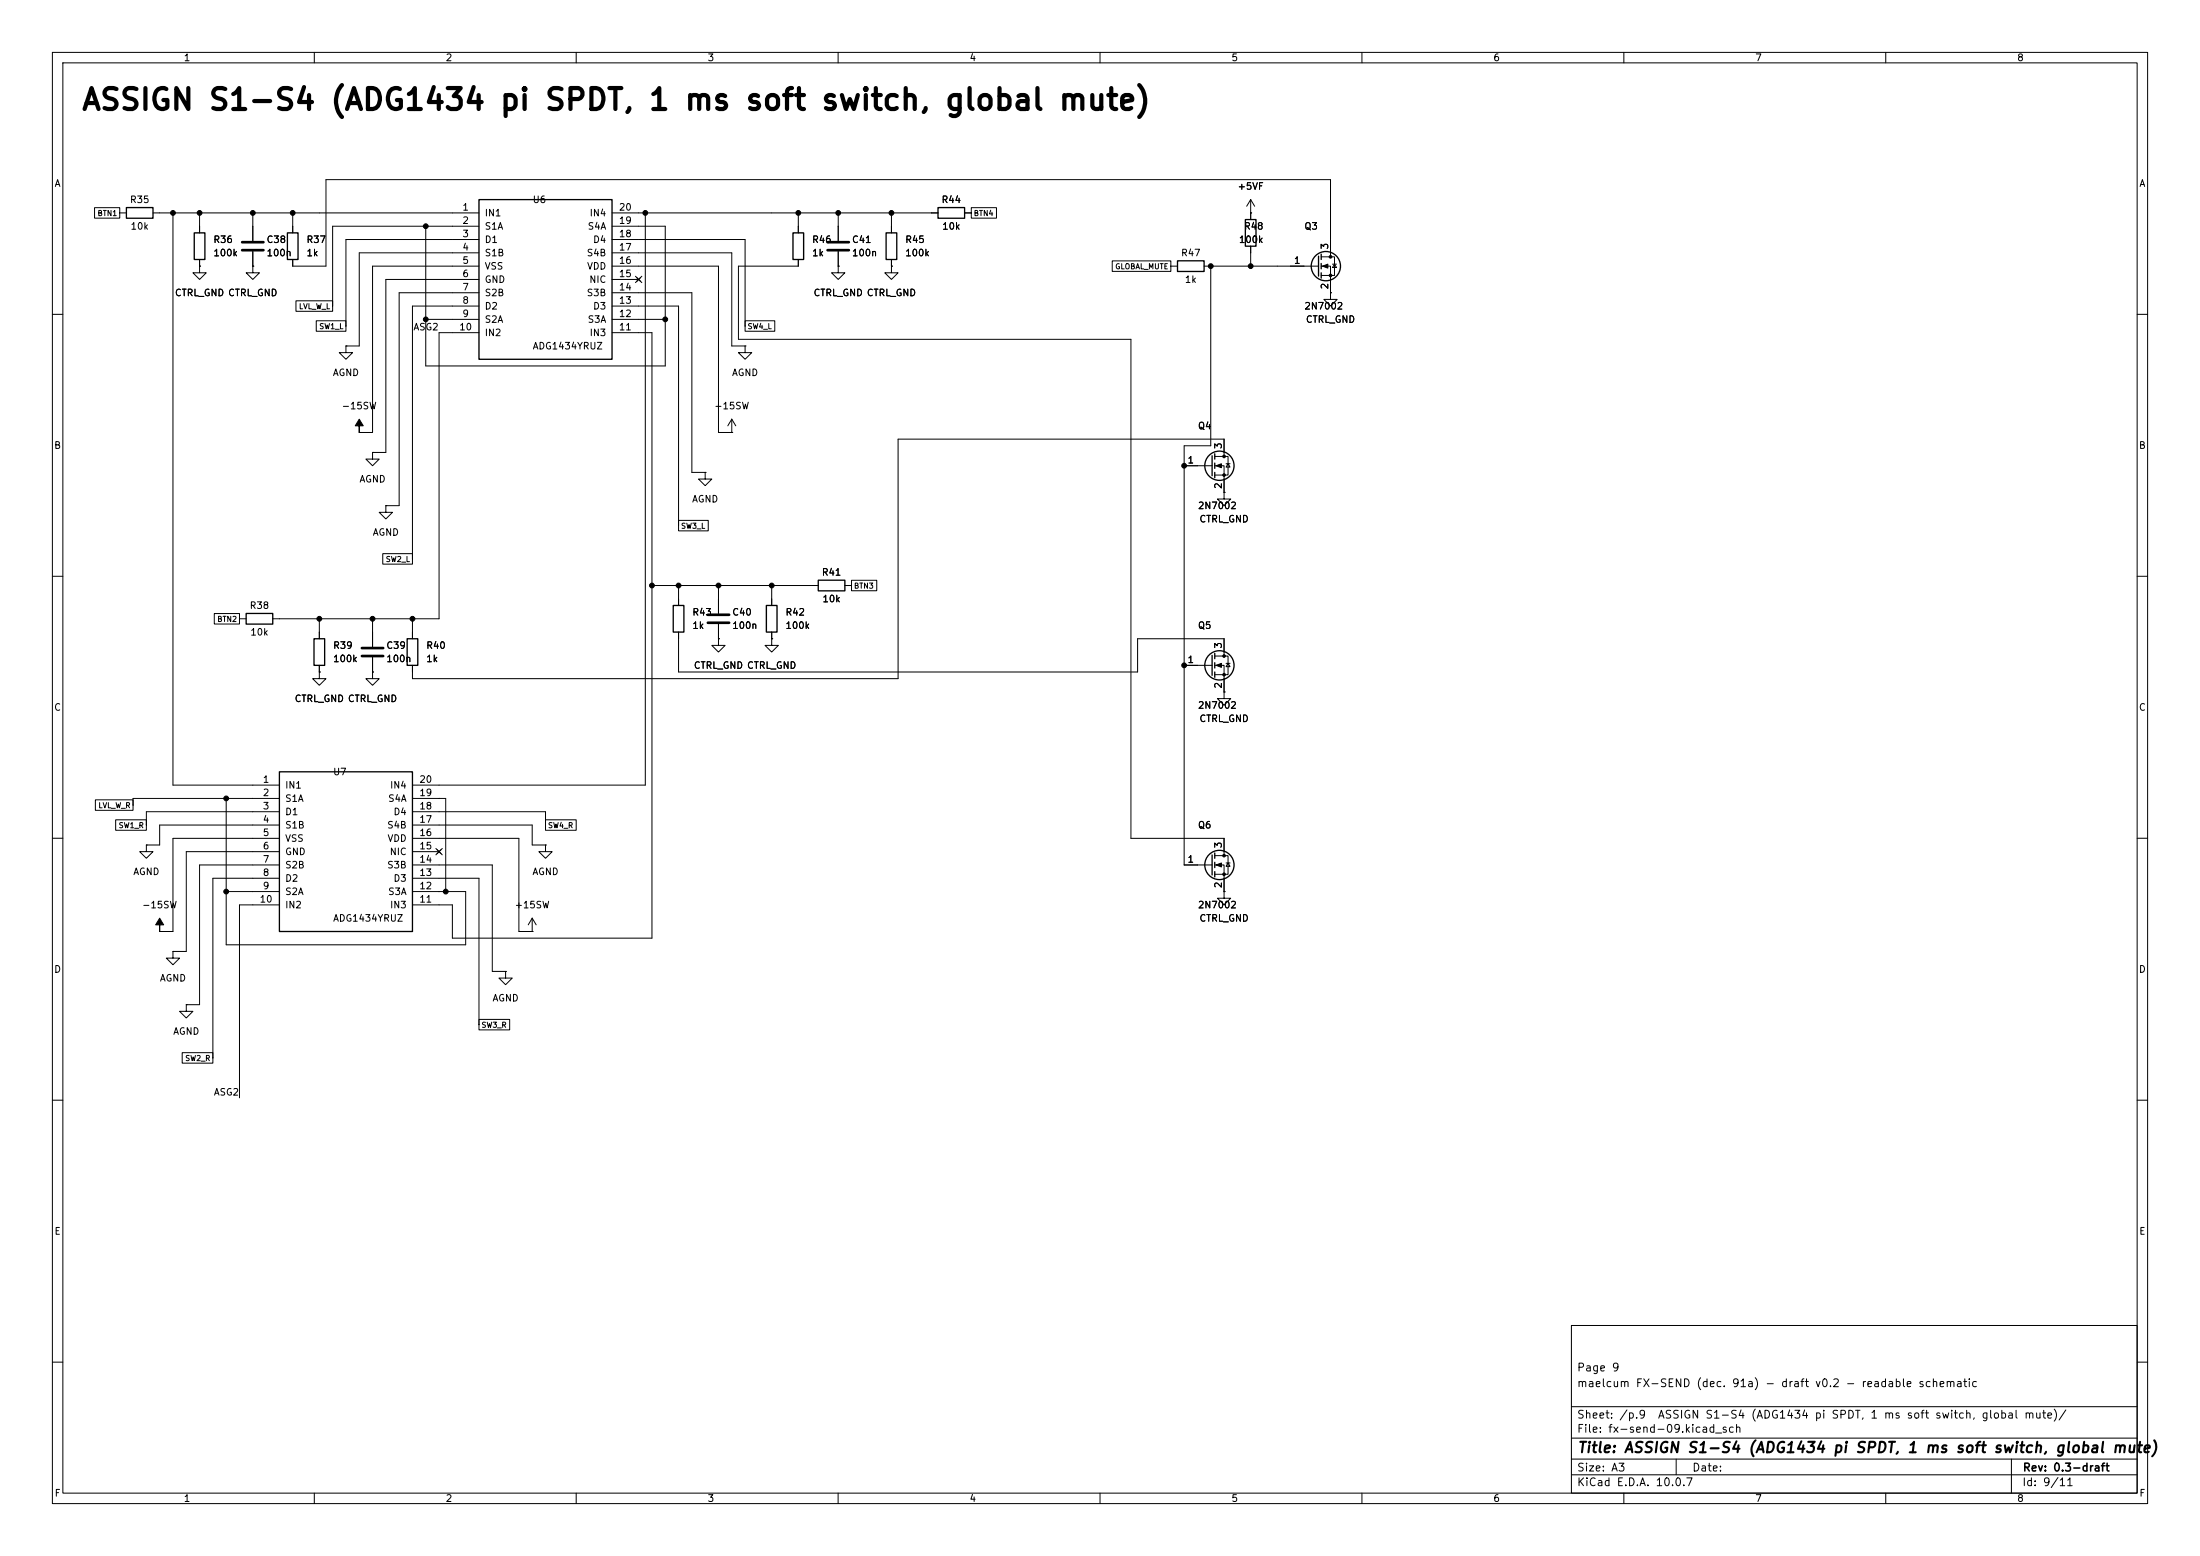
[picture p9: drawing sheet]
<svg xmlns="http://www.w3.org/2000/svg" width="420mm" height="297mm" viewBox="0 0 420 297" stroke-linecap="round" stroke-linejoin="round" font-family="sans-serif">
<g fill="none" stroke="#000" stroke-width=".19">
<path d="M10 10h400v277h-400zM12 12h396v273h-396zM60 10v2M110 10v2M160 10v2M210 10v2M260 10v2M310 10v2M360 10v2M18 39.6h4.9v2h-4.9zM185.4 39.6h4.8v2h-4.8zM238.8 38.1v3.8"/>
<path d="M238.8 38.1l-.8 1.3M238.8 38.1l.7 1.3M22.9 40.6h1.2M29.2 40.6h62.2M33 40.6v109.3h20.3M38.1 50.8v1.3h1.3l-1.3 1.2-1.3-1.2h1.3M38.1 50.8h.1M38.1 40.6v3.9M38.1 49.5v1.3M48.3 50.8v1.3h1.2l-1.2 1.2-1.3-1.2h1.3M48.3 50.8h.1M48.3 40.6v5.4"/>
<path d="M48.3 48v2.8M55.9 40.6v3.9M56.5 57.4h7v2h-7zM81.3 43.2v26.7h45.7v-26.7h-10.2M91.4 50.8h-20.3v31.8h-2.5M91.4 58.4h-12.7v48.3M91.4 43.2h-27.9v15.2M91.4 45.7h-25.4v16.5M91.4 48.3h-22.8v17.7h-2.6M91.4 53.3h-17.7v33.1h-2.6M91.4 55.9h-15.2v40.6h-2.5M116.8 50.8h20.4v31.8h2.5"/>
<path d="M116.8 40.6h62.3M116.8 45.7h25.4v16.5M116.8 48.3h22.9v17.7h2.5M116.8 53.3h5.1M116.8 55.9h15.3v34.3h2.5M116.8 58.4h12.7v41.9M121.3 52.7l1.2 1.2M122.5 52.7l-1.2 1.2M123.2 40.6v109.3h-44.5M152.4 40.6v3.9M152.4 49.5v1.3h-11.4v14h74.9v95.2h17.8v3.3M160 50.8v1.3h1.3l-1.3 1.2-1.3-1.2h1.3"/>
<path d="M160 50.8h.1M160 40.6v5.4M160 48v2.8M170.2 50.8v1.3h1.2l-1.2 1.2-1.3-1.2h1.3M170.2 50.8h.1M170.2 40.6v3.9M170.2 49.5v1.3M184.1 40.6h1.3M212.3 49.8h11.2v2h-11.2zM223.5 50.8h1.3M229.9 50.8h21.8M231.1 50.8v34.3h-5v80h5.3"/>
<path d="M238.8 40.6h.1M238.8 47v3.8M252.2 49h2.6v3.6h-2.6M252.2 50.8h1.8v5.1M254 55.9v1.3h1.3l-1.3 1.2-1.3-1.2h1.3M254 55.9h.1M254 49v-14.7h-191.8v16.5h-6.3v-1.3M254.4 50.4h.7M254.8 50.4l.3 .7h-.7zM10 60h2M60.4 61.2h5.6v2h-5.6zM66 66v1.3h1.3l-1.3 1.3-1.2-1.3h1.2"/>
<path d="M66 66h.1M81.3 61h10.1M91.4 63.5h-7.6v54.6h-31.7M116.8 63.5h7.7v115.6h-38.1v-6.4h-7.7M116.8 61h10.2M142.2 66v1.3h1.3l-1.3 1.3-1.2-1.3h1.2M142.2 66h.1M142.2 61.2h5.7v2h-5.7zM408 60h2M68.6 82.6h.1M71.1 86.4v1.2h1.3l-1.3 1.3-1.3-1.3h1.3M71.1 86.4h.1"/>
<path d="M73.7 96.5v1.3h1.2l-1.2 1.3-1.3-1.3h1.3M73.7 96.5h.1M129.5 99.3h5.7v2h-5.7zM134.6 90.2v1.2h1.3l-1.3 1.3-1.3-1.3h1.3M134.6 90.2h.1M139.7 82.6h.1M139.7 80l-.8 1.3M139.7 80l.8 1.3M139.7 80v2.6M226.1 88.9h5.3M231.9 87.1h2.5v3.6h-2.5M231.9 88.9h1.8v5.1"/>
<path d="M233.7 94v1.3h1.2l-1.2 1.2-1.3-1.2h1.3M233.7 94h.1M233.7 87.1v-3.3h-62.3v45.7h-92.7v-2.5M234.1 88.5h.7M234.4 88.5l.4 .7h-.7zM10 110h2M40.9 117.1h4.8v2h-4.8zM45.7 118.1h1.3M61 118.1v3.8M71.1 118.1v5.3M73.1 105.7h5.6v2h-5.6zM78.7 118.1v3.8"/>
<path d="M124.5 111.8h31.7M129.5 111.8v3.8M137.2 111.8v5.3M137.2 119.1v2.8M147.3 111.8v3.8M161.3 111.8h1.3M162.6 110.8h4.8v2h-4.8zM408 110h2M61 128.3v1.2h1.2l-1.2 1.3-1.3-1.3h1.3M61 128.3h.1M61 127v1.3M71.1 128.3v1.2h1.3l-1.3 1.3-1.3-1.3h1.3"/>
<path d="M71.1 128.3h.1M71.1 125.5v2.8M129.5 120.7v7.6h87.7v-6.4h16.5v3.3M137.2 121.9v1.3h1.2l-1.2 1.3-1.3-1.3h1.3M137.2 121.9h.1M147.3 121.9v1.3h1.3l-1.3 1.3-1.3-1.3h1.3M147.3 121.9h.1M147.3 120.7v1.2M226.1 127h5.3M231.9 125.2h2.5v3.6h-2.5M231.9 127h1.8v5.1M233.7 132.1v1.3h1.2l-1.2 1.2-1.3-1.2h1.3"/>
<path d="M233.7 132.1h.1M234.1 126.6h.7M234.4 126.6l.4 .7h-.7zM10 160h2M18.2 152.7h7.2v2h-7.2zM22.1 156.5h5.8v2h-5.8zM43.2 152.4v27.9h45.7v-10.1h-10.2M53.3 152.4h-27.9v1.3M53.3 154.9h-25.4v2.6M53.3 157.5h-22.8v3.8h-2.6M78.7 157.5h22.9v3.8h2.5M78.7 152.4h6.4v17.8"/>
<path d="M78.7 154.9h25.4v2.6M104.1 156.5h5.9v2h-5.9zM408 160h2M27.9 161.3v1.3h1.3l-1.3 1.2-1.2-1.2h1.2M27.9 161.3h.1M30.5 177.8h.1M43.2 170.2h10.1M53.3 165.1h-15.2v26.7h-2.5M53.3 160h-20.3v17.8h-2.5M53.3 162.6h-17.7v19h-2.6M53.3 167.6h-12.7v34.3M53.3 172.7h-7.6v36.9"/>
<path d="M78.7 165.1h15.3v20.3h2.5M78.7 160h20.4v17.8h2.5M78.7 162.6h5.1M78.7 167.6h12.7v28M83.2 162l1.2 1.2M84.4 162l-1.2 1.2M101.6 177.8h.1M101.6 175.3l-.8 1.2M101.6 175.3l.8 1.2M101.6 175.3v2.5M104.1 161.3v1.3h1.3l-1.3 1.2-1.2-1.2h1.2M104.1 161.3h.1"/>
<path d="M231.9 163.3h2.5v3.6h-2.5M231.9 165.1h1.8v5.1M233.7 170.2v1.3h1.2l-1.2 1.2-1.3-1.2h1.3M233.7 170.2h.1M234.1 164.7h.7M234.4 164.7l.4 .7h-.7zM33 181.6v1.3h1.3l-1.3 1.3-1.3-1.3h1.3M33 181.6h.1M35.6 191.8v1.2h1.2l-1.2 1.3-1.3-1.3h1.3M35.6 191.8h.1M91.4 194.6h5.9v2h-5.9zM96.5 185.4v1.3h1.3l-1.3 1.3-1.3-1.3h1.3"/>
<path d="M96.5 185.4h.1M10 210h2M34.8 200.9h5.8v2h-5.8zM408 210h2M300 253h108v32h-108zM10 260h2M300 278.5h108M300 274.5h108M300 268.5h108M320 278.5v3M384 278.5v6.5M408 260h2"/>
<path d="M60 285v2M110 285v2M160 285v2M210 285v2M260 285v2M300 281.5h108M310 285v2M360 285v2"/>
</g>
<g fill="none" stroke="#000" stroke-width=".25">
<path d="M24.1 39.6h5.1v2.1h-5.1zM91.4 38.1h25.4v30.5h-25.4zM179.1 39.6h5v2.1h-5zM37.1 44.5h2v5h-2zM54.9 44.5h2v5h-2zM151.4 44.5h2v5h-2zM169.2 44.5h2v5h-2zM224.8 49.8h5.1v2h-5.1zM237.7 41.9h2.1v5.1h-2.1zM251.7 48.9v3.8M252.2 48.5v1M252.2 50.3v1"/>
<path d="M252.2 52.1v1M231.4 87v3.8M231.9 86.6v1M231.9 88.4v1M231.9 90.2v1M47 117.1h5.1v2h-5.1zM128.5 115.6h2.1v5.1h-2.1zM146.3 115.6h2v5.1h-2zM156.2 110.7h5.1v2.1h-5.1zM59.9 121.9h2.1v5.1h-2.1zM77.7 121.9h2.1v5.1h-2.1zM231.4 125.1v3.8"/>
<path d="M231.9 124.7v1M231.9 126.5v1M231.9 128.3v1M53.3 147.3h25.4v30.5h-25.4zM231.4 163.2v3.8M231.9 162.8v1M231.9 164.6v1M231.9 166.4v1"/>
<circle cx="253.1" cy="50.8" r="2.79"/>
<circle cx="232.8" cy="88.9" r="2.79"/>
<circle cx="232.8" cy="127" r="2.79"/>
<circle cx="232.8" cy="165.1" r="2.79"/>
</g>
<path d="M46.2 46.2h4.1M46.2 47.8h4.1M158 46.2h4.1M158 47.8h4.1M135.1 117.3h4.1M135.1 118.9h4.1M69.1 123.7h4.1M69.1 125.2h4.1" fill="none" stroke="#000" stroke-width=".51"/>
<g fill="#000" stroke="#000" stroke-width=".19">
<path d="M252.5 50.8l1-.4v.8zM68.6 80l.7 1.3h-.7v1.3v-1.3h-.8zM232.2 88.9l1-.4v.8zM232.2 127l1-.4v.8zM30.5 175.3l.7 1.2h-.7v1.3v-1.3h-.8zM232.2 165.1l1-.4v.8z"/>
<circle cx="33" cy="40.6" r=".46"/>
<circle cx="38.1" cy="40.6" r=".46"/>
<circle cx="48.3" cy="40.6" r=".46"/>
<circle cx="55.9" cy="40.6" r=".46"/>
<circle cx="81.3" cy="43.2" r=".46"/>
<circle cx="123.2" cy="40.6" r=".46"/>
<circle cx="152.4" cy="40.6" r=".46"/>
<circle cx="160" cy="40.6" r=".46"/>
<circle cx="170.2" cy="40.6" r=".46"/>
<circle cx="231.1" cy="50.8" r=".46"/>
<circle cx="238.8" cy="50.8" r=".46"/>
<circle cx="254" cy="52.6" r=".25"/>
<circle cx="254" cy="49" r=".25"/>
<circle cx="81.3" cy="61" r=".46"/>
<circle cx="127" cy="61" r=".46"/>
<circle cx="226.1" cy="88.9" r=".46"/>
<circle cx="233.7" cy="90.7" r=".25"/>
<circle cx="233.7" cy="87.1" r=".25"/>
<circle cx="61" cy="118.1" r=".46"/>
<circle cx="71.1" cy="118.1" r=".46"/>
<circle cx="78.7" cy="118.1" r=".46"/>
<circle cx="124.5" cy="111.8" r=".46"/>
<circle cx="129.5" cy="111.8" r=".46"/>
<circle cx="137.2" cy="111.8" r=".46"/>
<circle cx="147.3" cy="111.8" r=".46"/>
<circle cx="226.1" cy="127" r=".46"/>
<circle cx="233.7" cy="125.2" r=".25"/>
<circle cx="233.7" cy="128.8" r=".25"/>
<circle cx="43.2" cy="152.4" r=".46"/>
<circle cx="43.2" cy="170.2" r=".46"/>
<circle cx="85.1" cy="170.2" r=".46"/>
<circle cx="233.7" cy="163.3" r=".25"/>
<circle cx="233.7" cy="166.9" r=".25"/>
</g>
<text font-size="4" x="15.4" y="22">ASSIGN S1-S4 (ADG1434 pi SPDT, 1 ms soft switch, global mute)</text>
<text font-size="2" x="301" y="277.8">Title: ASSIGN S1-S4 (ADG1434 pi SPDT, 1 ms soft switch, global mute)</text>
<g font-size="1.5">
<text x="300.9" y="262.1">Page 9</text>
<text x="300.9" y="265.1">maelcum FX-SEND (dec. 91a) - draft v0.2 - readable schematic</text>
<text x="300.9" y="273.8">File: fx-send-09.kicad_sch</text>
<text x="300.9" y="271.1">Sheet: /p.9</text>
<text x="316.4" y="271.1">ASSIGN S1-S4 (ADG1434 pi SPDT, 1 ms soft switch, global mute)/</text>
<text x="300.9" y="281.2">Size: A3</text>
<text x="322.9" y="281.2">Date:</text>
<text x="386" y="281.2">Rev: 0.3-draft</text>
<text x="300.9" y="284">KiCad E.D.A. 10.0.7</text>
<text x="385.9" y="284">Id: 9/11</text>
</g>
<g font-size="1.3">
<text x="35" y="12">1</text>
<text x="85" y="12">2</text>
<text x="135" y="12">3</text>
<text x="185" y="12">4</text>
<text x="235" y="12">5</text>
<text x="285" y="12">6</text>
<text x="335" y="12">7</text>
<text x="385" y="12">8</text>
<text x="10.3" y="36">A</text>
<text x="408.3" y="36">A</text>
<text x="24.7" y="39.1">R35</text>
<text x="88.2" y="40.5">1</text>
<text x="92.4" y="41.6">IN1</text>
<text x="101.6" y="39.1">U6</text>
<text x="112.5" y="41.6">IN4</text>
<text x="118" y="40.5">20</text>
<text x="179.6" y="39.1">R44</text>
<text x="236.2" y="36.5">+5VF</text>
<text x="24.8" y="44.1">10k</text>
<text x="40.6" y="46.7">R36</text>
<text x="50.8" y="46.7">C38</text>
<text x="58.4" y="46.7">R37</text>
<text x="88.2" y="43">2</text>
<text x="88.2" y="45.6">3</text>
<text x="92.4" y="44.1">S1A</text>
<text x="92.4" y="46.7">D1</text>
<text x="112.1" y="44.1">S4A</text>
<text x="113.1" y="46.7">D4</text>
<text x="118" y="45.6">18</text>
<text x="118" y="43">19</text>
<text x="154.9" y="46.7">R46</text>
<text x="162.5" y="46.7">C41</text>
<text x="172.7" y="46.7">R45</text>
<text x="179.8" y="44.1">10k</text>
<text x="236.4" y="46.7">100k</text>
<text x="237.4" y="44.1">R48</text>
<text x="248.9" y="44.1">Q3</text>
<text x="253.9" y="47.7" transform="rotate(-90 253.9 47.7)">3</text>
<text x="40.6" y="49.2">100k</text>
<text x="50.8" y="49.2">100n</text>
<text x="58.4" y="49.2">1k</text>
<text x="88.2" y="48.1">4</text>
<text x="88.2" y="50.7">5</text>
<text x="88.2" y="53.2">6</text>
<text x="92.4" y="49.2">S1B</text>
<text x="92.4" y="51.8">VSS</text>
<text x="111.9" y="49.2">S4B</text>
<text x="112" y="51.8">VDD</text>
<text x="118" y="53.2">15</text>
<text x="118" y="50.7">16</text>
<text x="118" y="48.1">17</text>
<text x="154.9" y="49.2">1k</text>
<text x="162.5" y="49.2">100n</text>
<text x="172.7" y="49.2">100k</text>
<text x="225.4" y="49.2">R47</text>
<text x="246.9" y="50.7">1</text>
<text x="33.3" y="56.8">CTRL_GND CTRL_GND</text>
<text x="88.2" y="55.7">7</text>
<text x="88.2" y="58.3">8</text>
<text x="92.4" y="54.3">GND</text>
<text x="92.4" y="56.8">S2B</text>
<text x="92.4" y="59.4">D2</text>
<text x="111.9" y="56.8">S3B</text>
<text x="112.4" y="54.3">NIC</text>
<text x="113.1" y="59.4">D3</text>
<text x="118" y="58.3">13</text>
<text x="118" y="55.7">14</text>
<text x="155.2" y="56.8">CTRL_GND CTRL_GND</text>
<text x="226.1" y="54.3">1k</text>
<text x="248.9" y="59.4">2N7002</text>
<text x="253.9" y="55.3" transform="rotate(-90 253.9 55.3)">2</text>
<text x="78.8" y="63.4">ASG2</text>
<text x="87.6" y="63.4">10</text>
<text x="88.2" y="60.8">9</text>
<text x="92.4" y="61.9">S2A</text>
<text x="92.4" y="64.5">IN2</text>
<text x="112.1" y="61.9">S3A</text>
<text x="112.5" y="64.5">IN3</text>
<text x="118" y="63.4">11</text>
<text x="118" y="60.8">12</text>
<text x="249.2" y="61.9">CTRL_GND</text>
<text x="101.6" y="67">ADG1434YRUZ</text>
<text x="63.4" y="72.1">AGND</text>
<text x="139.6" y="72.1">AGND</text>
<text x="65.1" y="78.4">-15SW</text>
<text x="136.2" y="78.4">+15SW</text>
<text x="228.6" y="82.2">Q4</text>
<text x="10.2" y="86">B</text>
<text x="226.6" y="88.8">1</text>
<text x="233.5" y="85.8" transform="rotate(-90 233.5 85.8)">3</text>
<text x="408.2" y="86">B</text>
<text x="68.5" y="92.4">AGND</text>
<text x="233.5" y="93.4" transform="rotate(-90 233.5 93.4)">2</text>
<text x="132" y="96.2">AGND</text>
<text x="228.6" y="97.5">2N7002</text>
<text x="228.9" y="100">CTRL_GND</text>
<text x="71.1" y="102.6">AGND</text>
<text x="156.8" y="110.2">R41</text>
<text x="47.6" y="116.5">R38</text>
<text x="132.1" y="117.8">R43</text>
<text x="139.7" y="117.8">C40</text>
<text x="149.8" y="117.8">R42</text>
<text x="156.9" y="115.3">10k</text>
<text x="47.7" y="121.6">10k</text>
<text x="63.5" y="124.2">R39</text>
<text x="73.6" y="124.2">C39</text>
<text x="81.3" y="124.2">R40</text>
<text x="132.1" y="120.3">1k</text>
<text x="139.7" y="120.3">100n</text>
<text x="149.8" y="120.3">100k</text>
<text x="228.6" y="120.3">Q5</text>
<text x="233.5" y="123.9" transform="rotate(-90 233.5 123.9)">3</text>
<text x="63.5" y="126.7">100k</text>
<text x="73.6" y="126.7">100n</text>
<text x="81.3" y="126.7">1k</text>
<text x="132.3" y="128">CTRL_GND CTRL_GND</text>
<text x="226.6" y="126.9">1</text>
<text x="233.5" y="131.5" transform="rotate(-90 233.5 131.5)">2</text>
<text x="10.2" y="136">C</text>
<text x="56.1" y="134.3">CTRL_GND CTRL_GND</text>
<text x="228.6" y="135.6">2N7002</text>
<text x="408.2" y="136">C</text>
<text x="228.9" y="138.1">CTRL_GND</text>
<text x="50.1" y="149.7">1</text>
<text x="63.5" y="148.3">U7</text>
<text x="79.9" y="149.7">20</text>
<text x="50.1" y="152.3">2</text>
<text x="50.1" y="154.8">3</text>
<text x="54.3" y="150.8">IN1</text>
<text x="54.3" y="153.4">S1A</text>
<text x="54.3" y="155.9">D1</text>
<text x="74" y="153.4">S4A</text>
<text x="74.4" y="150.8">IN4</text>
<text x="75" y="155.9">D4</text>
<text x="79.9" y="154.8">18</text>
<text x="79.9" y="152.3">19</text>
<text x="50.1" y="157.3">4</text>
<text x="50.1" y="159.9">5</text>
<text x="54.3" y="158.4">S1B</text>
<text x="54.3" y="161">VSS</text>
<text x="73.8" y="158.4">S4B</text>
<text x="73.9" y="161">VDD</text>
<text x="79.9" y="159.9">16</text>
<text x="79.9" y="157.3">17</text>
<text x="228.6" y="158.4">Q6</text>
<text x="25.3" y="167.3">AGND</text>
<text x="50.1" y="162.4">6</text>
<text x="50.1" y="165">7</text>
<text x="50.1" y="167.5">8</text>
<text x="54.3" y="163.5">GND</text>
<text x="54.3" y="166.1">S2B</text>
<text x="73.8" y="166.1">S3B</text>
<text x="74.3" y="163.5">NIC</text>
<text x="79.9" y="167.5">13</text>
<text x="79.9" y="165">14</text>
<text x="79.9" y="162.4">15</text>
<text x="101.5" y="167.3">AGND</text>
<text x="226.6" y="165">1</text>
<text x="233.5" y="162" transform="rotate(-90 233.5 162)">3</text>
<text x="27" y="173.7">-15SW</text>
<text x="49.5" y="172.6">10</text>
<text x="50.1" y="170">9</text>
<text x="54.3" y="168.6">D2</text>
<text x="54.3" y="171.1">S2A</text>
<text x="54.3" y="173.7">IN2</text>
<text x="74" y="171.1">S3A</text>
<text x="74.4" y="173.7">IN3</text>
<text x="75" y="168.6">D3</text>
<text x="79.9" y="172.6">11</text>
<text x="79.9" y="170">12</text>
<text x="98.1" y="173.7">+15SW</text>
<text x="228.6" y="173.7">2N7002</text>
<text x="233.5" y="169.6" transform="rotate(-90 233.5 169.6)">2</text>
<text x="63.5" y="176.2">ADG1434YRUZ</text>
<text x="228.9" y="176.2">CTRL_GND</text>
<text x="10.2" y="186">D</text>
<text x="408.2" y="186">D</text>
<text x="30.4" y="187.7">AGND</text>
<text x="93.9" y="191.5">AGND</text>
<text x="33" y="197.8">AGND</text>
<text x="40.7" y="209.4">ASG2</text>
<text x="10.3" y="236">E</text>
<text x="408.3" y="236">E</text>
<text x="10.3" y="286">F</text>
<text x="35" y="287">1</text>
<text x="85" y="287">2</text>
<text x="135" y="287">3</text>
<text x="185" y="287">4</text>
<text x="235" y="287">5</text>
<text x="285" y="287">6</text>
<text x="335" y="287">7</text>
<text x="385" y="287">8</text>
<text x="408.3" y="286">F</text>
</g>
<g font-size="1">
<text x="18.5" y="41.5">BTN1</text>
<text x="185.8" y="41.5">BTN4</text>
<text x="212.8" y="51.6">GLOBAL_MUTE</text>
<text x="57" y="59.2">LVL_W_L</text>
<text x="60.8" y="63.1">SW1_L</text>
<text x="142.6" y="63.1">SW4_L</text>
<text x="129.9" y="101.2">SW3_L</text>
<text x="73.5" y="107.5">SW2_L</text>
<text x="162.9" y="112.6">BTN3</text>
<text x="41.4" y="118.9">BTN2</text>
<text x="18.7" y="154.5">LVL_W_R</text>
<text x="22.6" y="158.3">SW1_R</text>
<text x="104.5" y="158.3">SW4_R</text>
<text x="91.8" y="196.4">SW3_R</text>
<text x="35.3" y="202.8">SW2_R</text>
</g>
</svg>
